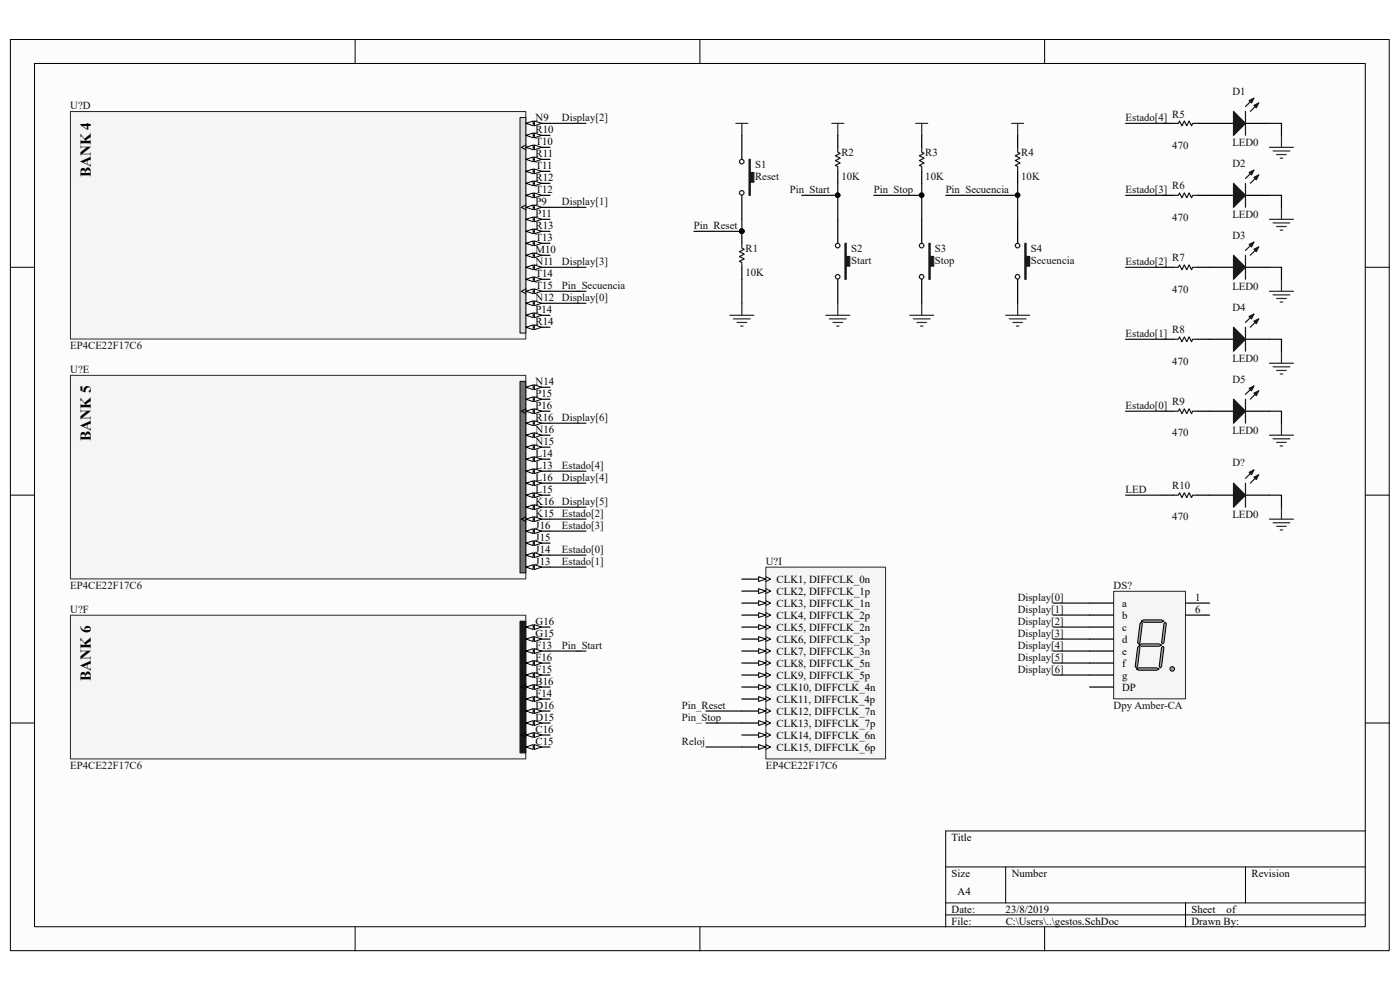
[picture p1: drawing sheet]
<svg xmlns="http://www.w3.org/2000/svg" width="297mm" height="210mm" viewBox="0 0 297 210" stroke-linecap="round" stroke-linejoin="round" font-family="sans-serif">
<path d="M2.2 8.4h292.5v193.3h-292.5z" fill="#fcfcfc"/>
<path d="M2.2 8.4h292.5v193.3h-292.5z" fill="none" stroke="#000" stroke-width=".21"/>
<path d="M7.4 13.5h282.2v183.1h-282.2z" fill="#fcfcfc"/>
<g fill="none" stroke="#000" stroke-width=".21">
<path d="M7.3 13.5h282.3v183.1h-282.3zM75.3 8.4v5.1M148.5 8.4v5.1M221.6 8.4v5.1M2.2 56.7h5.1M289.7 56.7h5.1M2.2 105h5.1M289.7 105h5.1M2.2 153.4h5.1M289.7 153.4h5.1M289.7 176.3h-89.1v20.3M75.3 196.6v5.1"/>
<path d="M148.5 196.6v5.1M200.6 183.9h89.1M200.6 191.5h89.1M200.6 194.1h89.1M213.4 183.9v7.6M221.6 196.6v5.1M251.5 191.5v5.1M264.2 183.9v7.6"/>
</g>
<path d="M156.1 26.2h2.6M157.4 26.2v2.5M176.5 26.2h2.5M177.7 26.2v2.5M194.3 26.2h2.5M195.5 26.2v2.5M214.6 26.2h2.6M215.9 26.2v2.5" fill="none" stroke="#262626" stroke-width=".25"/>
<path d="M157.4 28.7v5.1M177.7 28.7v2.6M177.7 36.4v2.5M195.5 28.7v2.6M195.5 36.4v2.5M215.9 28.7v2.6M215.9 36.4v2.5M246.4 26.2h2.6M254.1 26.2h2.5M157.4 41.4v5.1M246.4 41.4h2.6M254.1 41.4h2.5" fill="none" stroke="#000" stroke-width=".25"/>
<path d="M177.7 31.3v1l.5 .2-1 .5 1 .6-1 .5 1 .5-1 .5 .5 .2v1.1M195.5 31.3v1l.6 .2-1.1 .5 1.1 .6-1.1 .5 1.1 .5-1.1 .5 .5 .2v1.1M215.9 31.3v1l.5 .2-1 .5 1 .6-1 .5 1 .5-1 .5 .5 .2v1.1M249 26.2h1l.2-.5 .5 1 .6-1 .5 1 .5-1 .5 1 .2-.5h1.1M249 41.4h1l.2-.5 .5 1 .6-1 .5 1 .5-1 .5 1 .2-.5h1.1" fill="none" stroke="#1c1c1c" stroke-width=".25"/>
<path d="M158.9 33.8h.3v2.8h.7v2h-.7v2.8h-.3z" fill-rule="evenodd" fill="#1c1c1c"/>
<g fill="none" stroke="#1c1c1c" stroke-width=".25">
<path d="M158.9 33.8h.3v2.8h.7v2h-.7v2.8h-.3zM157.4 51.6v1l.5 .3-1 .5 1 .5-1 .5 1 .5-1 .5 .5 .3v1"/>
<circle cx="157.4" cy="34.3" r=".48"/>
<circle cx="157.4" cy="40.9" r=".48"/>
</g>
<path d="M157.4 49.1v2.5M157.4 56.7v2.5M177.7 46.5v5.1M177.7 59.2v5.1" fill="none" stroke="#000" stroke-width=".25"/>
<circle cx="157.4" cy="49" r=".48" fill="#0e0e0e" stroke="#0e0e0e" stroke-width=".21"/>
<path d="M179.3 51.6h.2v2.8h.8v2.1h-.8v2.7h-.2z" fill-rule="evenodd" fill="#1c1c1c"/>
<g fill="none" stroke="#1c1c1c" stroke-width=".25">
<path d="M179.3 51.6h.2v2.8h.8v2.1h-.8v2.7h-.2z"/>
<circle cx="177.7" cy="58.7" r=".48"/>
<circle cx="177.7" cy="52.1" r=".48"/>
</g>
<g fill="none" stroke="#262626" stroke-width=".25">
<path d="M154.8 66.9h5.1M155.6 67.6h3.6M156.4 68.4h2M157.1 69.2h.5M157.4 64.3v2.6M175.2 66.9h5.1M176 67.6h3.5M176.7 68.4h2.1M177.5 69.2h.5M177.7 64.3v2.6M193 66.9h5.1M193.8 67.6h3.5"/>
<path d="M194.5 68.4h2.1M195.3 69.2h.5M195.5 64.3v2.6M213.4 66.9h5M214.1 67.6h3.6M214.9 68.4h2M215.6 69.2h.6M215.9 64.3v2.6"/>
</g>
<path d="M195.5 46.5v5.1M195.5 59.2v5.1" fill="none" stroke="#000" stroke-width=".25"/>
<path d="M197.1 51.6h.2v2.8h.8v2.1h-.8v2.7h-.2z" fill-rule="evenodd" fill="#1c1c1c"/>
<g fill="none" stroke="#1c1c1c" stroke-width=".25">
<path d="M197.1 51.6h.2v2.8h.8v2.1h-.8v2.7h-.2z"/>
<circle cx="195.5" cy="52.1" r=".48"/>
<circle cx="195.5" cy="58.7" r=".48"/>
</g>
<path d="M215.9 46.5v5.1M215.9 59.2v5.1" fill="none" stroke="#000" stroke-width=".25"/>
<path d="M217.4 51.6h.3v2.8h.7v2.1h-.7v2.7h-.3z" fill-rule="evenodd" fill="#1c1c1c"/>
<g fill="none" stroke="#1c1c1c" stroke-width=".25">
<path d="M217.4 51.6h.3v2.8h.7v2.1h-.7v2.7h-.3zM249 56.7h1l.2-.5 .5 1 .6-1 .5 1 .5-1 .5 1 .2-.5h1.1M249 72h1l.2-.5 .5 1 .6-1 .5 1 .5-1 .5 1 .2-.5h1.1M249 87.2h1l.2-.5 .5 1 .6-1 .5 1 .5-1 .5 1 .2-.5h1.1"/>
<circle cx="215.9" cy="58.7" r=".48"/>
<circle cx="215.9" cy="52.1" r=".48"/>
</g>
<path d="M256.6 26.2h5.1M264.2 26.2h5.1M246.4 56.7h2.6M254.1 56.7h2.5M246.4 72h2.6M254.1 72h2.5M246.4 87.2h2.6M254.1 87.2h2.5" fill="none" stroke="#000" stroke-width=".25"/>
<path d="M261.7 23.6l2.5 2.6-2.5 2.5z" fill="#1c1c1c"/>
<path d="M261.7 23.6l2.5 2.6-2.5 2.5zM266 20.8l-1.8 1.8M267 21.8l-1.7 1.8" fill="none" stroke="#1c1c1c" stroke-width=".25"/>
<path d="M266 22.4l1-.6-.5 1.1z" fill="#1c1c1c"/>
<path d="M266 22.4l1-.6-.5 1.1z" fill="none" stroke="#1c1c1c" stroke-width=".25"/>
<path d="M265 21.3l1-.5-.5 1z" fill="#1c1c1c"/>
<path d="M264.2 23.6v5.1M265 21.3l1-.5-.5 1z" fill="none" stroke="#1c1c1c" stroke-width=".25"/>
<path d="M256.6 41.4h5.1M264.2 41.4h5.1" fill="none" stroke="#000" stroke-width=".25"/>
<path d="M261.7 38.9l2.5 2.5-2.5 2.6z" fill="#1c1c1c"/>
<path d="M261.7 38.9l2.5 2.5-2.5 2.6zM266 36.1l-1.8 1.8M267 37.1l-1.7 1.8" fill="none" stroke="#1c1c1c" stroke-width=".25"/>
<path d="M266 37.6l1-.5-.5 1z" fill="#1c1c1c"/>
<path d="M266 37.6l1-.5-.5 1z" fill="none" stroke="#1c1c1c" stroke-width=".25"/>
<path d="M265 36.6l1-.5-.5 1z" fill="#1c1c1c"/>
<path d="M264.2 38.9v5.1M265 36.6l1-.5-.5 1z" fill="none" stroke="#1c1c1c" stroke-width=".25"/>
<path d="M256.6 56.7h5.1M264.2 56.7h5.1" fill="none" stroke="#000" stroke-width=".25"/>
<path d="M261.7 54.2l2.5 2.5-2.5 2.5z" fill="#1c1c1c"/>
<path d="M261.7 54.2l2.5 2.5-2.5 2.5zM266 51.4l-1.8 1.7M267 52.4l-1.7 1.8" fill="none" stroke="#1c1c1c" stroke-width=".25"/>
<path d="M266 52.9l1-.5-.5 1z" fill="#1c1c1c"/>
<path d="M266 52.9l1-.5-.5 1z" fill="none" stroke="#1c1c1c" stroke-width=".25"/>
<path d="M265 51.9l1-.5-.5 1z" fill="#1c1c1c"/>
<path d="M264.2 54.2v5M265 51.9l1-.5-.5 1z" fill="none" stroke="#1c1c1c" stroke-width=".25"/>
<path d="M256.6 72h5.1M264.2 72h5.1" fill="none" stroke="#000" stroke-width=".25"/>
<path d="M261.7 69.4l2.5 2.6-2.5 2.5z" fill="#1c1c1c"/>
<path d="M261.7 69.4l2.5 2.6-2.5 2.5zM266 66.6l-1.8 1.8M267 67.6l-1.7 1.8" fill="none" stroke="#1c1c1c" stroke-width=".25"/>
<path d="M266 68.2l1-.6-.5 1.1z" fill="#1c1c1c"/>
<path d="M266 68.2l1-.6-.5 1.1z" fill="none" stroke="#1c1c1c" stroke-width=".25"/>
<path d="M265 67.1l1-.5-.5 1z" fill="#1c1c1c"/>
<path d="M264.2 69.4v5.1M265 67.1l1-.5-.5 1z" fill="none" stroke="#1c1c1c" stroke-width=".25"/>
<path d="M256.6 87.2h5.1M264.2 87.2h5.1" fill="none" stroke="#000" stroke-width=".25"/>
<path d="M261.7 84.7l2.5 2.5-2.5 2.6z" fill="#1c1c1c"/>
<path d="M261.7 84.7l2.5 2.5-2.5 2.6zM266 81.9l-1.8 1.8M267 82.9l-1.7 1.8" fill="none" stroke="#1c1c1c" stroke-width=".25"/>
<path d="M266 83.4l1-.5-.5 1z" fill="#1c1c1c"/>
<path d="M266 83.4l1-.5-.5 1z" fill="none" stroke="#1c1c1c" stroke-width=".25"/>
<path d="M265 82.4l1-.5-.5 1z" fill="#1c1c1c"/>
<path d="M264.2 84.7v5.1M265 82.4l1-.5-.5 1z" fill="none" stroke="#1c1c1c" stroke-width=".25"/>
<g fill="none" stroke="#262626" stroke-width=".25">
<path d="M269.3 31.3h5.1M270.1 32h3.5M270.8 32.8h2.1M271.6 33.6h.5M271.9 28.7v2.6M269.3 46.5h5.1M270.1 47.3h3.5M270.8 48.1h2.1M271.6 48.8h.5M271.9 44v2.5M271.9 59.2v2.6M269.3 61.8h5.1"/>
<path d="M269.3 77.1h5.1M270.1 62.6h3.5M270.1 77.8h3.5M270.8 63.3h2.1M270.8 78.6h2.1M271.6 64.1h.5M271.6 79.3h.5M271.9 74.5v2.6M269.3 92.3h5.1M270.1 93.1h3.5M270.8 93.8h2.1M271.6 94.6h.5"/>
<path d="M271.9 89.8v2.5"/>
</g>
<path d="M236.3 125.5h15.2v22.8h-15.2z" fill="#f5f5f5"/>
<path d="M236.3 125.4h15.2v22.9h-15.2z" fill="none" stroke="#262626" stroke-width=".21"/>
<path d="M231.2 127.9h5M231.2 138.1h5M231.2 135.6h5M231.2 130.5h5M231.2 133h5M251.5 127.9h5.1M251.5 130.5h5.1M231.2 140.7h5M231.2 143.2h5M231.2 145.7h5" fill="none" stroke="#000" stroke-width=".25"/>
<circle cx="248.7" cy="141.9" r=".48" fill="#a5a5a5" stroke="#000" stroke-width=".21"/>
<path d="M241.1 141.9l.5-.2h3.8l.5 .2-.5 .3h-3.8z" fill-rule="evenodd" fill="#a5a5a5"/>
<path d="M241.1 141.9l.5-.2h3.8l.5 .2-.5 .3h-3.8z" fill="none" stroke="#000" stroke-width=".21"/>
<path d="M241.6 136.8l.5-.2h3.8l.5 .2-.5 .3h-3.8z" fill-rule="evenodd" fill="#a5a5a5"/>
<path d="M241.6 136.8l.5-.2h3.8l.5 .2-.5 .3h-3.8z" fill="none" stroke="#000" stroke-width=".21"/>
<path d="M242.1 131.8l.5-.3h3.8l.5 .3-.5 .2h-3.8z" fill-rule="evenodd" fill="#a5a5a5"/>
<path d="M242.1 131.8l.5-.3h3.8l.5 .3-.5 .2h-3.8z" fill="none" stroke="#000" stroke-width=".21"/>
<path d="M246.9 132.3l.3-.3 .2 .3-.5 4-.2 .3-.3-.3z" fill-rule="evenodd" fill="#a5a5a5"/>
<path d="M246.9 132.3l.3-.3 .2 .3-.5 4-.2 .3-.3-.3z" fill="none" stroke="#000" stroke-width=".21"/>
<path d="M241.8 132.3l.3-.3 .3 .3-.6 4-.2 .3-.3-.3z" fill-rule="evenodd" fill="#a5a5a5"/>
<path d="M241.8 132.3l.3-.3 .3 .3-.6 4-.2 .3-.3-.3z" fill="none" stroke="#000" stroke-width=".21"/>
<path d="M241.6 137.1l.2 .3-.5 4-.2 .3-.3-.3 .5-4z" fill-rule="evenodd" fill="#a5a5a5"/>
<path d="M241.6 137.1l.2 .3-.5 4-.2 .3-.3-.3 .5-4z" fill="none" stroke="#000" stroke-width=".21"/>
<path d="M246.4 137.4l.3-.3 .2 .3-.5 4-.2 .3-.3-.3z" fill-rule="evenodd" fill="#a5a5a5"/>
<path d="M246.4 137.4l.3-.3 .2 .3-.5 4-.2 .3-.3-.3z" fill="none" stroke="#000" stroke-width=".21"/>
<path d="M246.4 105h2.6M254.1 105h7.6M264.2 105h5.1" fill="none" stroke="#000" stroke-width=".25"/>
<path d="M249 105h1l.2-.5 .5 1.1 .6-1.1 .5 1.1 .5-1.1 .5 1.1 .2-.6h1.1" fill="none" stroke="#1c1c1c" stroke-width=".25"/>
<path d="M261.7 102.5l2.5 2.5-2.5 2.6z" fill="#1c1c1c"/>
<path d="M266 99.7l-1.8 1.8M261.7 102.5l2.5 2.5-2.5 2.6zM267 100.7l-1.7 1.8" fill="none" stroke="#1c1c1c" stroke-width=".25"/>
<path d="M266 101.2l1-.5-.5 1z" fill="#1c1c1c"/>
<path d="M266 101.2l1-.5-.5 1z" fill="none" stroke="#1c1c1c" stroke-width=".25"/>
<path d="M265 100.2l1-.5-.5 1z" fill="#1c1c1c"/>
<path d="M264.2 102.5v5.1M265 100.2l1-.5-.5 1z" fill="none" stroke="#1c1c1c" stroke-width=".25"/>
<path d="M269.3 110.1h5.1M270.1 110.9h3.5M270.8 111.7h2.1M271.6 112.4h.5M271.9 107.6v2.5" fill="none" stroke="#262626" stroke-width=".25"/>
<path d="M15 23.7h96.5v48.2h-96.5z" fill="#f5f5f5"/>
<path d="M14.9 23.7h96.6v48.2h-96.6z" fill="none" stroke="#262626" stroke-width=".21"/>
<path d="M110.4 25h1.1v45.7h-1.1z" fill="#d8d8d8"/>
<path d="M110.3 24.9h1.2v45.8h-1.2z" fill="none" stroke="#0e0e0e" stroke-width=".21"/>
<path d="M111.6 26.2h5.1" fill="none" stroke="#000" stroke-width=".25"/>
<path d="M111.6 26.2l1.5-.5v1z" fill="#fcfcfc"/>
<path d="M111.6 26.2l1.5-.5v1z" fill="none" stroke="#000" stroke-width=".21"/>
<path d="M113.4 25.7l1.5 .5-1.5 .5z" fill="#fcfcfc"/>
<path d="M113.4 25.7l1.5 .5-1.5 .5z" fill="none" stroke="#000" stroke-width=".21"/>
<path d="M111.6 28.7h5.1" fill="none" stroke="#000" stroke-width=".25"/>
<path d="M111.6 28.7l1.5-.5v1z" fill="#fcfcfc"/>
<path d="M111.6 28.7l1.5-.5v1z" fill="none" stroke="#000" stroke-width=".21"/>
<path d="M113.4 28.2l1.5 .5-1.5 .5z" fill="#fcfcfc"/>
<path d="M111.6 30.8l-1 .5 1 .5M113.4 28.2l1.5 .5-1.5 .5z" fill="none" stroke="#000" stroke-width=".21"/>
<path d="M111.6 31.3h5.1" fill="none" stroke="#000" stroke-width=".25"/>
<path d="M111.6 31.3l1.5-.5v1z" fill="#fcfcfc"/>
<path d="M111.6 31.3l1.5-.5v1z" fill="none" stroke="#000" stroke-width=".21"/>
<path d="M113.4 30.8l1.5 .5-1.5 .5z" fill="#fcfcfc"/>
<path d="M113.4 30.8l1.5 .5-1.5 .5z" fill="none" stroke="#000" stroke-width=".21"/>
<path d="M111.6 33.8h5.1" fill="none" stroke="#000" stroke-width=".25"/>
<path d="M111.6 33.8l1.5-.5v1z" fill="#fcfcfc"/>
<path d="M111.6 33.8l1.5-.5v1z" fill="none" stroke="#000" stroke-width=".21"/>
<path d="M113.4 33.3l1.5 .5-1.5 .5z" fill="#fcfcfc"/>
<path d="M113.4 33.3l1.5 .5-1.5 .5z" fill="none" stroke="#000" stroke-width=".21"/>
<path d="M111.6 36.4h5.1" fill="none" stroke="#000" stroke-width=".25"/>
<path d="M111.6 36.4l1.5-.6v1.1z" fill="#fcfcfc"/>
<path d="M111.6 36.4l1.5-.6v1.1z" fill="none" stroke="#000" stroke-width=".21"/>
<path d="M113.4 35.8l1.5 .6-1.5 .5z" fill="#fcfcfc"/>
<path d="M113.4 35.8l1.5 .6-1.5 .5z" fill="none" stroke="#000" stroke-width=".21"/>
<path d="M111.6 38.9h5.1" fill="none" stroke="#000" stroke-width=".25"/>
<path d="M111.6 38.9l1.5-.5v1z" fill="#fcfcfc"/>
<path d="M111.6 38.9l1.5-.5v1z" fill="none" stroke="#000" stroke-width=".21"/>
<path d="M113.4 38.4l1.5 .5-1.5 .5z" fill="#fcfcfc"/>
<path d="M113.4 38.4l1.5 .5-1.5 .5z" fill="none" stroke="#000" stroke-width=".21"/>
<path d="M111.6 41.4h5.1" fill="none" stroke="#000" stroke-width=".25"/>
<path d="M111.6 41.4l1.5-.5v1z" fill="#fcfcfc"/>
<path d="M111.6 41.4l1.5-.5v1z" fill="none" stroke="#000" stroke-width=".21"/>
<path d="M113.4 40.9l1.5 .5-1.5 .5z" fill="#fcfcfc"/>
<path d="M111.6 43.5l-1 .5 1 .5M113.4 40.9l1.5 .5-1.5 .5z" fill="none" stroke="#000" stroke-width=".21"/>
<path d="M111.6 44h5.1" fill="none" stroke="#000" stroke-width=".25"/>
<path d="M111.6 44l1.5-.5v1z" fill="#fcfcfc"/>
<path d="M111.6 44l1.5-.5v1z" fill="none" stroke="#000" stroke-width=".21"/>
<path d="M113.4 43.5l1.5 .5-1.5 .5z" fill="#fcfcfc"/>
<path d="M113.4 43.5l1.5 .5-1.5 .5z" fill="none" stroke="#000" stroke-width=".21"/>
<path d="M111.6 46.5h5.1" fill="none" stroke="#000" stroke-width=".25"/>
<path d="M111.6 46.5l1.5-.5v1z" fill="#fcfcfc"/>
<path d="M111.6 46.5l1.5-.5v1z" fill="none" stroke="#000" stroke-width=".21"/>
<path d="M113.4 46l1.5 .5-1.5 .5z" fill="#fcfcfc"/>
<path d="M113.4 46l1.5 .5-1.5 .5z" fill="none" stroke="#000" stroke-width=".21"/>
<path d="M111.6 49.1h5.1" fill="none" stroke="#000" stroke-width=".25"/>
<path d="M111.6 49.1l1.5-.5v1z" fill="#fcfcfc"/>
<path d="M111.6 49.1l1.5-.5v1z" fill="none" stroke="#000" stroke-width=".21"/>
<path d="M113.4 48.6l1.5 .5-1.5 .5z" fill="#fcfcfc"/>
<path d="M113.4 48.6l1.5 .5-1.5 .5z" fill="none" stroke="#000" stroke-width=".21"/>
<path d="M111.6 51.6h5.1" fill="none" stroke="#000" stroke-width=".25"/>
<path d="M111.6 51.6l1.5-.5v1z" fill="#fcfcfc"/>
<path d="M111.6 51.6l1.5-.5v1z" fill="none" stroke="#000" stroke-width=".21"/>
<path d="M113.4 51.1l1.5 .5-1.5 .5z" fill="#fcfcfc"/>
<path d="M113.4 51.1l1.5 .5-1.5 .5z" fill="none" stroke="#000" stroke-width=".21"/>
<path d="M111.6 54.2h5.1" fill="none" stroke="#000" stroke-width=".25"/>
<path d="M111.6 54.2l1.5-.5v1z" fill="#fcfcfc"/>
<path d="M111.6 54.2l1.5-.5v1z" fill="none" stroke="#000" stroke-width=".21"/>
<path d="M113.4 53.7l1.5 .5-1.5 .5z" fill="#fcfcfc"/>
<path d="M113.4 53.7l1.5 .5-1.5 .5z" fill="none" stroke="#000" stroke-width=".21"/>
<path d="M111.6 56.7h5.1" fill="none" stroke="#000" stroke-width=".25"/>
<path d="M111.6 56.7l1.5-.5v1z" fill="#fcfcfc"/>
<path d="M111.6 56.7l1.5-.5v1z" fill="none" stroke="#000" stroke-width=".21"/>
<path d="M113.4 56.2l1.5 .5-1.5 .5z" fill="#fcfcfc"/>
<path d="M113.4 56.2l1.5 .5-1.5 .5z" fill="none" stroke="#000" stroke-width=".21"/>
<path d="M111.6 59.2h5.1" fill="none" stroke="#000" stroke-width=".25"/>
<path d="M111.6 59.2l1.5-.5v1.1z" fill="#fcfcfc"/>
<path d="M111.6 59.2l1.5-.5v1.1z" fill="none" stroke="#000" stroke-width=".21"/>
<path d="M113.4 58.7l1.5 .5-1.5 .6z" fill="#fcfcfc"/>
<path d="M113.4 58.7l1.5 .5-1.5 .6zM111.6 61.3l-1 .5 1 .5" fill="none" stroke="#000" stroke-width=".21"/>
<path d="M111.6 61.8h5.1" fill="none" stroke="#000" stroke-width=".25"/>
<path d="M111.6 61.8l1.5-.5v1z" fill="#fcfcfc"/>
<path d="M111.6 61.8l1.5-.5v1z" fill="none" stroke="#000" stroke-width=".21"/>
<path d="M113.4 61.3l1.5 .5-1.5 .5z" fill="#fcfcfc"/>
<path d="M113.4 61.3l1.5 .5-1.5 .5z" fill="none" stroke="#000" stroke-width=".21"/>
<path d="M111.6 64.3h5.1" fill="none" stroke="#000" stroke-width=".25"/>
<path d="M111.6 64.3l1.5-.5v1z" fill="#fcfcfc"/>
<path d="M111.6 64.3l1.5-.5v1z" fill="none" stroke="#000" stroke-width=".21"/>
<path d="M113.4 63.8l1.5 .5-1.5 .5z" fill="#fcfcfc"/>
<path d="M113.4 63.8l1.5 .5-1.5 .5z" fill="none" stroke="#000" stroke-width=".21"/>
<path d="M111.6 66.9h5.1" fill="none" stroke="#000" stroke-width=".25"/>
<path d="M111.6 66.9l1.5-.5v1z" fill="#fcfcfc"/>
<path d="M111.6 66.9l1.5-.5v1z" fill="none" stroke="#000" stroke-width=".21"/>
<path d="M113.4 66.4l1.5 .5-1.5 .5z" fill="#fcfcfc"/>
<path d="M113.4 66.4l1.5 .5-1.5 .5z" fill="none" stroke="#000" stroke-width=".21"/>
<path d="M111.6 69.4h5.1" fill="none" stroke="#000" stroke-width=".25"/>
<path d="M111.6 69.4l1.5-.5v1z" fill="#fcfcfc"/>
<path d="M111.6 69.4l1.5-.5v1z" fill="none" stroke="#000" stroke-width=".21"/>
<path d="M113.4 68.9l1.5 .5-1.5 .5z" fill="#fcfcfc"/>
<path d="M113.4 68.9l1.5 .5-1.5 .5z" fill="none" stroke="#000" stroke-width=".21"/>
<path d="M15 79.7h96.5v43.1h-96.5z" fill="#f5f5f5"/>
<path d="M14.9 79.6h96.6v43.2h-96.6z" fill="none" stroke="#262626" stroke-width=".21"/>
<path d="M110.4 80.9h1.1v40.6h-1.1z" fill="#717171"/>
<path d="M110.3 80.9h1.2v40.6h-1.2z" fill="none" stroke="#0e0e0e" stroke-width=".21"/>
<path d="M111.6 82.1h5.1" fill="none" stroke="#000" stroke-width=".25"/>
<path d="M111.6 82.1l1.5-.5v1.1z" fill="#fcfcfc"/>
<path d="M111.6 82.1l1.5-.5v1.1z" fill="none" stroke="#000" stroke-width=".21"/>
<path d="M113.4 81.6l1.5 .5-1.5 .6z" fill="#fcfcfc"/>
<path d="M113.4 81.6l1.5 .5-1.5 .6z" fill="none" stroke="#000" stroke-width=".21"/>
<path d="M111.6 84.7h5.1" fill="none" stroke="#000" stroke-width=".25"/>
<path d="M111.6 84.7l1.5-.5v1z" fill="#fcfcfc"/>
<path d="M111.6 84.7l1.5-.5v1z" fill="none" stroke="#000" stroke-width=".21"/>
<path d="M113.4 84.2l1.5 .5-1.5 .5z" fill="#fcfcfc"/>
<path d="M111.6 86.7l-1 .5 1 .5M113.4 84.2l1.5 .5-1.5 .5z" fill="none" stroke="#000" stroke-width=".21"/>
<path d="M111.6 87.2h5.1" fill="none" stroke="#000" stroke-width=".25"/>
<path d="M111.6 87.2l1.5-.5v1z" fill="#fcfcfc"/>
<path d="M111.6 87.2l1.5-.5v1z" fill="none" stroke="#000" stroke-width=".21"/>
<path d="M113.4 86.7l1.5 .5-1.5 .5z" fill="#fcfcfc"/>
<path d="M113.4 86.7l1.5 .5-1.5 .5z" fill="none" stroke="#000" stroke-width=".21"/>
<path d="M111.6 89.8h5.1" fill="none" stroke="#000" stroke-width=".25"/>
<path d="M111.6 89.8l1.5-.5v1z" fill="#fcfcfc"/>
<path d="M111.6 89.8l1.5-.5v1z" fill="none" stroke="#000" stroke-width=".21"/>
<path d="M113.4 89.3l1.5 .5-1.5 .5z" fill="#fcfcfc"/>
<path d="M113.4 89.3l1.5 .5-1.5 .5z" fill="none" stroke="#000" stroke-width=".21"/>
<path d="M111.6 92.3h5.1" fill="none" stroke="#000" stroke-width=".25"/>
<path d="M111.6 92.3l1.5-.5v1z" fill="#fcfcfc"/>
<path d="M111.6 92.3l1.5-.5v1z" fill="none" stroke="#000" stroke-width=".21"/>
<path d="M113.4 91.8l1.5 .5-1.5 .5z" fill="#fcfcfc"/>
<path d="M113.4 91.8l1.5 .5-1.5 .5z" fill="none" stroke="#000" stroke-width=".21"/>
<path d="M111.6 94.9h5.1" fill="none" stroke="#000" stroke-width=".25"/>
<path d="M111.6 94.9l1.5-.5v1z" fill="#fcfcfc"/>
<path d="M111.6 94.9l1.5-.5v1z" fill="none" stroke="#000" stroke-width=".21"/>
<path d="M113.4 94.4l1.5 .5-1.5 .5z" fill="#fcfcfc"/>
<path d="M113.4 94.4l1.5 .5-1.5 .5z" fill="none" stroke="#000" stroke-width=".21"/>
<path d="M111.6 97.4h5.1" fill="none" stroke="#000" stroke-width=".25"/>
<path d="M111.6 97.4l1.5-.5v1z" fill="#fcfcfc"/>
<path d="M111.6 97.4l1.5-.5v1z" fill="none" stroke="#000" stroke-width=".21"/>
<path d="M113.4 96.9l1.5 .5-1.5 .5z" fill="#fcfcfc"/>
<path d="M113.4 96.9l1.5 .5-1.5 .5z" fill="none" stroke="#000" stroke-width=".21"/>
<path d="M111.6 100h5.1" fill="none" stroke="#000" stroke-width=".25"/>
<path d="M111.6 100l1.5-.6v1.1z" fill="#fcfcfc"/>
<path d="M111.6 100l1.5-.6v1.1z" fill="none" stroke="#000" stroke-width=".21"/>
<path d="M113.4 99.4l1.5 .6-1.5 .5z" fill="#fcfcfc"/>
<path d="M113.4 99.4l1.5 .6-1.5 .5z" fill="none" stroke="#000" stroke-width=".21"/>
<path d="M111.6 102.5h5.1" fill="none" stroke="#000" stroke-width=".25"/>
<path d="M111.6 102.5l1.5-.5v1z" fill="#fcfcfc"/>
<path d="M111.6 102.5l1.5-.5v1z" fill="none" stroke="#000" stroke-width=".21"/>
<path d="M113.4 102l1.5 .5-1.5 .5z" fill="#fcfcfc"/>
<path d="M113.4 102l1.5 .5-1.5 .5z" fill="none" stroke="#000" stroke-width=".21"/>
<path d="M111.6 105h5.1" fill="none" stroke="#000" stroke-width=".25"/>
<path d="M111.6 105l1.5-.5v1.1z" fill="#fcfcfc"/>
<path d="M111.6 105l1.5-.5v1.1z" fill="none" stroke="#000" stroke-width=".21"/>
<path d="M113.4 104.5l1.5 .5-1.5 .6z" fill="#fcfcfc"/>
<path d="M113.4 104.5l1.5 .5-1.5 .6z" fill="none" stroke="#000" stroke-width=".21"/>
<path d="M111.6 107.6h5.1" fill="none" stroke="#000" stroke-width=".25"/>
<path d="M111.6 107.6l1.5-.5v1z" fill="#fcfcfc"/>
<path d="M111.6 107.6l1.5-.5v1z" fill="none" stroke="#000" stroke-width=".21"/>
<path d="M113.4 107.1l1.5 .5-1.5 .5z" fill="#fcfcfc"/>
<path d="M111.6 109.6l-1 .5 1 .5M113.4 107.1l1.5 .5-1.5 .5z" fill="none" stroke="#000" stroke-width=".21"/>
<path d="M111.6 110.1h5.1" fill="none" stroke="#000" stroke-width=".25"/>
<path d="M111.6 110.1l1.5-.5v1z" fill="#fcfcfc"/>
<path d="M111.6 110.1l1.5-.5v1z" fill="none" stroke="#000" stroke-width=".21"/>
<path d="M113.4 109.6l1.5 .5-1.5 .5z" fill="#fcfcfc"/>
<path d="M113.4 109.6l1.5 .5-1.5 .5z" fill="none" stroke="#000" stroke-width=".21"/>
<path d="M111.6 112.7h5.1" fill="none" stroke="#000" stroke-width=".25"/>
<path d="M111.6 112.7l1.5-.5v1z" fill="#fcfcfc"/>
<path d="M111.6 112.7l1.5-.5v1z" fill="none" stroke="#000" stroke-width=".21"/>
<path d="M113.4 112.2l1.5 .5-1.5 .5z" fill="#fcfcfc"/>
<path d="M113.4 112.2l1.5 .5-1.5 .5z" fill="none" stroke="#000" stroke-width=".21"/>
<path d="M111.6 115.2h5.1" fill="none" stroke="#000" stroke-width=".25"/>
<path d="M111.6 115.2l1.5-.5v1z" fill="#fcfcfc"/>
<path d="M111.6 115.2l1.5-.5v1z" fill="none" stroke="#000" stroke-width=".21"/>
<path d="M113.4 114.7l1.5 .5-1.5 .5z" fill="#fcfcfc"/>
<path d="M113.4 114.7l1.5 .5-1.5 .5z" fill="none" stroke="#000" stroke-width=".21"/>
<path d="M111.6 117.8h5.1" fill="none" stroke="#000" stroke-width=".25"/>
<path d="M111.6 117.8l1.5-.5v1z" fill="#fcfcfc"/>
<path d="M111.6 117.8l1.5-.5v1z" fill="none" stroke="#000" stroke-width=".21"/>
<path d="M113.4 117.3l1.5 .5-1.5 .5z" fill="#fcfcfc"/>
<path d="M113.4 117.3l1.5 .5-1.5 .5z" fill="none" stroke="#000" stroke-width=".21"/>
<path d="M111.6 120.3h5.1" fill="none" stroke="#000" stroke-width=".25"/>
<path d="M111.6 120.3l1.5-.5v1z" fill="#fcfcfc"/>
<path d="M111.6 120.3l1.5-.5v1z" fill="none" stroke="#000" stroke-width=".21"/>
<path d="M113.4 119.8l1.5 .5-1.5 .5z" fill="#fcfcfc"/>
<path d="M113.4 119.8l1.5 .5-1.5 .5z" fill="none" stroke="#000" stroke-width=".21"/>
<path d="M162.5 120.4h25.4v40.6h-25.4z" fill="#f5f5f5"/>
<path d="M162.5 120.3h25.4v40.7h-25.4z" fill="none" stroke="#262626" stroke-width=".21"/>
<path d="M157.4 122.9h5.1" fill="none" stroke="#000" stroke-width=".25"/>
<path d="M162.5 122.3l1 .6-1 .5" fill="none" stroke="#000" stroke-width=".21"/>
<path d="M160.9 122.3l1.6 .6-1.6 .5z" fill="#fcfcfc"/>
<path d="M160.9 122.3l1.6 .6-1.6 .5zM162.5 124.9l1 .5-1 .5" fill="none" stroke="#000" stroke-width=".21"/>
<path d="M157.4 125.4h5.1" fill="none" stroke="#000" stroke-width=".25"/>
<path d="M160.9 124.9l1.6 .5-1.6 .5z" fill="#fcfcfc"/>
<path d="M160.9 124.9l1.6 .5-1.6 .5zM162.5 127.4l1 .5-1 .5" fill="none" stroke="#000" stroke-width=".21"/>
<path d="M157.4 127.9h5.1" fill="none" stroke="#000" stroke-width=".25"/>
<path d="M160.9 127.4l1.6 .5-1.6 .5z" fill="#fcfcfc"/>
<path d="M160.9 127.4l1.6 .5-1.6 .5zM162.5 130l1 .5-1 .5" fill="none" stroke="#000" stroke-width=".21"/>
<path d="M157.4 130.5h5.1" fill="none" stroke="#000" stroke-width=".25"/>
<path d="M160.9 130l1.6 .5-1.6 .5z" fill="#fcfcfc"/>
<path d="M160.9 130l1.6 .5-1.6 .5zM162.5 132.5l1 .5-1 .5" fill="none" stroke="#000" stroke-width=".21"/>
<path d="M157.4 133h5.1" fill="none" stroke="#000" stroke-width=".25"/>
<path d="M160.9 132.5l1.6 .5-1.6 .5z" fill="#fcfcfc"/>
<path d="M160.9 132.5l1.6 .5-1.6 .5zM162.5 135.1l1 .5-1 .5" fill="none" stroke="#000" stroke-width=".21"/>
<path d="M157.4 135.6h5.1" fill="none" stroke="#000" stroke-width=".25"/>
<path d="M160.9 135.1l1.6 .5-1.6 .5z" fill="#fcfcfc"/>
<path d="M160.9 135.1l1.6 .5-1.6 .5zM162.5 137.6l1 .5-1 .5" fill="none" stroke="#000" stroke-width=".21"/>
<path d="M157.4 138.1h5.1" fill="none" stroke="#000" stroke-width=".25"/>
<path d="M160.9 137.6l1.6 .5-1.6 .5z" fill="#fcfcfc"/>
<path d="M160.9 137.6l1.6 .5-1.6 .5zM162.5 140.1l1 .6-1 .5" fill="none" stroke="#000" stroke-width=".21"/>
<path d="M157.4 140.7h5.1" fill="none" stroke="#000" stroke-width=".25"/>
<path d="M160.9 140.1l1.6 .6-1.6 .5z" fill="#fcfcfc"/>
<path d="M160.9 140.1l1.6 .6-1.6 .5zM162.5 142.7l1 .5-1 .5" fill="none" stroke="#000" stroke-width=".21"/>
<path d="M157.4 143.2h5.1" fill="none" stroke="#000" stroke-width=".25"/>
<path d="M160.9 142.7l1.6 .5-1.6 .5z" fill="#fcfcfc"/>
<path d="M160.9 142.7l1.6 .5-1.6 .5zM162.5 145.2l1 .5-1 .6" fill="none" stroke="#000" stroke-width=".21"/>
<path d="M157.4 145.7h5.1" fill="none" stroke="#000" stroke-width=".25"/>
<path d="M160.9 145.2l1.6 .5-1.6 .6z" fill="#fcfcfc"/>
<path d="M160.9 145.2l1.6 .5-1.6 .6zM162.5 147.8l1 .5-1 .5" fill="none" stroke="#000" stroke-width=".21"/>
<path d="M157.4 148.3h5.1" fill="none" stroke="#000" stroke-width=".25"/>
<path d="M160.9 147.8l1.6 .5-1.6 .5z" fill="#fcfcfc"/>
<path d="M160.9 147.8l1.6 .5-1.6 .5zM162.5 150.3l1 .5-1 .5" fill="none" stroke="#000" stroke-width=".21"/>
<path d="M157.4 150.8h5.1" fill="none" stroke="#000" stroke-width=".25"/>
<path d="M160.9 150.3l1.6 .5-1.6 .5z" fill="#fcfcfc"/>
<path d="M160.9 150.3l1.6 .5-1.6 .5zM162.5 152.9l1 .5-1 .5" fill="none" stroke="#000" stroke-width=".21"/>
<path d="M157.4 153.4h5.1" fill="none" stroke="#000" stroke-width=".25"/>
<path d="M160.9 152.9l1.6 .5-1.6 .5z" fill="#fcfcfc"/>
<path d="M160.9 152.9l1.6 .5-1.6 .5zM162.5 155.4l1 .5-1 .5" fill="none" stroke="#000" stroke-width=".21"/>
<path d="M157.4 155.9h5.1" fill="none" stroke="#000" stroke-width=".25"/>
<path d="M160.9 155.4l1.6 .5-1.6 .5z" fill="#fcfcfc"/>
<path d="M160.9 155.4l1.6 .5-1.6 .5zM162.5 158l1 .5-1 .5" fill="none" stroke="#000" stroke-width=".21"/>
<path d="M157.4 158.5h5.1" fill="none" stroke="#000" stroke-width=".25"/>
<path d="M160.9 158l1.6 .5-1.6 .5z" fill="#fcfcfc"/>
<path d="M160.9 158l1.6 .5-1.6 .5z" fill="none" stroke="#000" stroke-width=".21"/>
<path d="M15 130.6h96.5v30.4h-96.5z" fill="#f5f5f5"/>
<path d="M14.9 130.5h96.6v30.5h-96.6z" fill="none" stroke="#262626" stroke-width=".21"/>
<path d="M110.4 131.8h1.1v27.9h-1.1z" fill="#1c1c1c"/>
<path d="M110.3 131.8h1.2v27.9h-1.2z" fill="none" stroke="#0e0e0e" stroke-width=".21"/>
<path d="M111.6 133h5.1" fill="none" stroke="#000" stroke-width=".25"/>
<path d="M111.6 133l1.5-.5v1z" fill="#fcfcfc"/>
<path d="M111.6 133l1.5-.5v1z" fill="none" stroke="#000" stroke-width=".21"/>
<path d="M113.4 132.5l1.5 .5-1.5 .5z" fill="#fcfcfc"/>
<path d="M113.4 132.5l1.5 .5-1.5 .5z" fill="none" stroke="#000" stroke-width=".21"/>
<path d="M111.6 135.6h5.1" fill="none" stroke="#000" stroke-width=".25"/>
<path d="M111.6 135.6l1.5-.5v1z" fill="#fcfcfc"/>
<path d="M111.6 135.6l1.5-.5v1z" fill="none" stroke="#000" stroke-width=".21"/>
<path d="M113.4 135.1l1.5 .5-1.5 .5z" fill="#fcfcfc"/>
<path d="M113.4 135.1l1.5 .5-1.5 .5z" fill="none" stroke="#000" stroke-width=".21"/>
<path d="M111.6 138.1h5.1" fill="none" stroke="#000" stroke-width=".25"/>
<path d="M111.6 138.1l1.5-.5v1z" fill="#fcfcfc"/>
<path d="M111.6 138.1l1.5-.5v1z" fill="none" stroke="#000" stroke-width=".21"/>
<path d="M113.4 137.6l1.5 .5-1.5 .5z" fill="#fcfcfc"/>
<path d="M113.4 137.6l1.5 .5-1.5 .5z" fill="none" stroke="#000" stroke-width=".21"/>
<path d="M111.6 140.7h5.1" fill="none" stroke="#000" stroke-width=".25"/>
<path d="M111.6 140.7l1.5-.6v1.1z" fill="#fcfcfc"/>
<path d="M111.6 140.7l1.5-.6v1.1z" fill="none" stroke="#000" stroke-width=".21"/>
<path d="M113.4 140.1l1.5 .6-1.5 .5z" fill="#fcfcfc"/>
<path d="M113.4 140.1l1.5 .6-1.5 .5z" fill="none" stroke="#000" stroke-width=".21"/>
<path d="M111.6 143.2h5.1" fill="none" stroke="#000" stroke-width=".25"/>
<path d="M111.6 143.2l1.5-.5v1z" fill="#fcfcfc"/>
<path d="M111.6 143.2l1.5-.5v1z" fill="none" stroke="#000" stroke-width=".21"/>
<path d="M113.4 142.7l1.5 .5-1.5 .5z" fill="#fcfcfc"/>
<path d="M111.6 145.2l-1 .5 1 .6M113.4 142.7l1.5 .5-1.5 .5z" fill="none" stroke="#000" stroke-width=".21"/>
<path d="M111.6 145.7h5.1" fill="none" stroke="#000" stroke-width=".25"/>
<path d="M111.6 145.7l1.5-.5v1.1z" fill="#fcfcfc"/>
<path d="M111.6 145.7l1.5-.5v1.1z" fill="none" stroke="#000" stroke-width=".21"/>
<path d="M113.4 145.2l1.5 .5-1.5 .6z" fill="#fcfcfc"/>
<path d="M113.4 145.2l1.5 .5-1.5 .6z" fill="none" stroke="#000" stroke-width=".21"/>
<path d="M111.6 148.3h5.1" fill="none" stroke="#000" stroke-width=".25"/>
<path d="M111.6 148.3l1.5-.5v1z" fill="#fcfcfc"/>
<path d="M111.6 148.3l1.5-.5v1z" fill="none" stroke="#000" stroke-width=".21"/>
<path d="M113.4 147.8l1.5 .5-1.5 .5z" fill="#fcfcfc"/>
<path d="M113.4 147.8l1.5 .5-1.5 .5z" fill="none" stroke="#000" stroke-width=".21"/>
<path d="M111.6 150.8h5.1" fill="none" stroke="#000" stroke-width=".25"/>
<path d="M111.6 150.8l1.5-.5v1z" fill="#fcfcfc"/>
<path d="M111.6 150.8l1.5-.5v1z" fill="none" stroke="#000" stroke-width=".21"/>
<path d="M113.4 150.3l1.5 .5-1.5 .5z" fill="#fcfcfc"/>
<path d="M113.4 150.3l1.5 .5-1.5 .5z" fill="none" stroke="#000" stroke-width=".21"/>
<path d="M111.6 153.4h5.1" fill="none" stroke="#000" stroke-width=".25"/>
<path d="M111.6 153.4l1.5-.5v1z" fill="#fcfcfc"/>
<path d="M111.6 153.4l1.5-.5v1z" fill="none" stroke="#000" stroke-width=".21"/>
<path d="M113.4 152.9l1.5 .5-1.5 .5z" fill="#fcfcfc"/>
<path d="M111.6 155.4l-1 .5 1 .5M113.4 152.9l1.5 .5-1.5 .5z" fill="none" stroke="#000" stroke-width=".21"/>
<path d="M111.6 155.9h5.1" fill="none" stroke="#000" stroke-width=".25"/>
<path d="M111.6 155.9l1.5-.5v1z" fill="#fcfcfc"/>
<path d="M111.6 155.9l1.5-.5v1z" fill="none" stroke="#000" stroke-width=".21"/>
<path d="M113.4 155.4l1.5 .5-1.5 .5z" fill="#fcfcfc"/>
<path d="M113.4 155.4l1.5 .5-1.5 .5z" fill="none" stroke="#000" stroke-width=".21"/>
<path d="M111.6 158.5h5.1" fill="none" stroke="#000" stroke-width=".25"/>
<path d="M111.6 158.5l1.5-.5v1z" fill="#fcfcfc"/>
<path d="M111.6 158.5l1.5-.5v1z" fill="none" stroke="#000" stroke-width=".21"/>
<path d="M113.4 158l1.5 .5-1.5 .5z" fill="#fcfcfc"/>
<path d="M113.4 158l1.5 .5-1.5 .5z" fill="none" stroke="#000" stroke-width=".21"/>
<g fill="none" stroke="#0e0e0e" stroke-width=".25">
<path d="M116.7 26.2h7.6M177.7 38.9v2.5h-7.6M195.5 38.9v2.5h-10.1M215.9 38.9v2.5h-15.3M238.8 26.2h7.6M269.3 26.2h2.6v2.5M116.7 56.7h7.6M116.7 44h7.6M157.4 46.5v2.6h-10.2M157.4 59.2v5.1M177.7 41.4v5.1M195.5 41.4v5.1"/>
<path d="M215.9 41.4v5.1M238.8 41.4h7.6M238.8 56.7h7.6M269.3 41.4h2.6v2.6M269.3 56.7h2.6v2.5M116.7 64.3h7.6M116.7 61.8h7.6M238.8 72h7.6M269.3 72h2.6v2.5M116.7 89.8h7.6M116.7 100h7.6M238.8 87.2h7.6"/>
<path d="M269.3 87.2h2.6v2.6M116.7 110.1h7.6M116.7 102.5h7.6M116.7 112.7h7.6M116.7 117.8h7.6M116.7 107.6h7.6M238.8 105h7.6M269.3 105h2.6v2.6M116.7 138.1h7.6M116.7 120.3h7.6M223.5 127.9h7.7M223.5 130.5h7.7"/>
<path d="M223.5 133h7.7M223.5 135.6h7.7M223.5 138.1h7.7M149.8 150.8h7.6M149.8 153.4h7.6M149.8 158.5h7.6M223.5 140.7h7.7M223.5 143.2h7.7"/>
</g>
<g fill="#0e0e0e" stroke="#0e0e0e" stroke-width=".21">
<circle cx="157.4" cy="49" r=".48"/>
<circle cx="177.7" cy="41.4" r=".48"/>
<circle cx="195.5" cy="41.4" r=".48"/>
<circle cx="215.9" cy="41.4" r=".48"/>
</g>
<g font-size="3.2">
<text x="19.3" y="37.6" transform="rotate(-90 19.3 37.6)">BANK 4</text>
<text x="19.3" y="93.6" transform="rotate(-90 19.3 93.6)">BANK 5</text>
<text x="19.3" y="144.5" transform="rotate(-90 19.3 144.5)">BANK 6</text>
</g>
<g font-size="2.3" fill="#0e0e0e">
<text x="14.9" y="23.1">U?D</text>
<text x="261.5" y="20.1">D1</text>
<text x="119.2" y="25.7">Display[2]</text>
<text x="238.8" y="25.7">Estado[4]</text>
<text x="248.7" y="24.9">R5</text>
<text x="160.2" y="35.6">S1</text>
<text x="178.5" y="33.1">R2</text>
<text x="196.3" y="33.1">R3</text>
<text x="216.7" y="33.1">R4</text>
<text x="248.7" y="31.5">470</text>
<text x="261.5" y="31">LED0</text>
<text x="261.5" y="35.3">D2</text>
<text x="160.2" y="38.1">Reset</text>
<text x="167.6" y="40.9">Pin_Start</text>
<text x="178.5" y="38.1">10K</text>
<text x="185.4" y="40.9">Pin_Stop</text>
<text x="196.3" y="38.1">10K</text>
<text x="200.6" y="40.9">Pin_Secuencia</text>
<text x="216.7" y="38.1">10K</text>
<text x="238.8" y="40.9">Estado[3]</text>
<text x="248.7" y="40.2">R6</text>
<text x="119.2" y="43.5">Display[1]</text>
<text x="248.7" y="46.8">470</text>
<text x="261.5" y="46.3">LED0</text>
<text x="147.2" y="48.6">Pin_Reset</text>
<text x="158.2" y="53.4">R1</text>
<text x="180.6" y="53.4">S2</text>
<text x="198.3" y="53.4">S3</text>
<text x="218.7" y="53.4">S4</text>
<text x="261.5" y="50.6">D3</text>
<text x="119.2" y="56.2">Display[3]</text>
<text x="158.2" y="58.5">10K</text>
<text x="180.6" y="56">Start</text>
<text x="198.3" y="56">Stop</text>
<text x="218.7" y="56">Secuencia</text>
<text x="238.8" y="56.2">Estado[2]</text>
<text x="248.7" y="55.5">R7</text>
<text x="119.2" y="63.8">Display[0]</text>
<text x="119.2" y="61.3">Pin_Secuencia</text>
<text x="248.7" y="62.1">470</text>
<text x="261.5" y="61.6">LED0</text>
<text x="261.5" y="65.9">D4</text>
<text x="238.8" y="71.5">Estado[1]</text>
<text x="248.7" y="70.7">R8</text>
<text x="14.9" y="74">EP4CE22F17C6</text>
<text x="248.7" y="77.3">470</text>
<text x="261.5" y="76.8">LED0</text>
<text x="14.9" y="79.1">U?E</text>
<text x="261.5" y="81.2">D5</text>
<text x="119.2" y="89.3">Display[6]</text>
<text x="238.8" y="86.7">Estado[0]</text>
<text x="248.7" y="86">R9</text>
<text x="248.7" y="92.6">470</text>
<text x="261.5" y="92.1">LED0</text>
<text x="119.2" y="102">Display[4]</text>
<text x="119.2" y="99.4">Estado[4]</text>
<text x="261.5" y="98.9">D?</text>
<text x="119.2" y="107.1">Display[5]</text>
<text x="238.8" y="104.6">LED</text>
<text x="248.7" y="103.8">R10</text>
<text x="119.2" y="109.6">Estado[2]</text>
<text x="119.2" y="112.2">Estado[3]</text>
<text x="248.7" y="110.4">470</text>
<text x="261.5" y="109.9">LED0</text>
<text x="119.2" y="119.8">Estado[1]</text>
<text x="119.2" y="117.3">Estado[0]</text>
<text x="162.5" y="119.8">U?I</text>
<text x="14.9" y="124.9">EP4CE22F17C6</text>
<text x="236.3" y="124.9">DS?</text>
<text x="14.9" y="130">U?F</text>
<text x="215.9" y="127.4">Display[0]</text>
<text x="215.9" y="130">Display[1]</text>
<text x="119.2" y="137.6">Pin_Start</text>
<text x="215.9" y="132.5">Display[2]</text>
<text x="215.9" y="135.1">Display[3]</text>
<text x="215.9" y="137.6">Display[4]</text>
<text x="215.9" y="140.2">Display[5]</text>
<text x="215.9" y="142.7">Display[6]</text>
<text x="144.7" y="150.3">Pin_Reset</text>
<text x="144.7" y="152.9">Pin_Stop</text>
<text x="236.3" y="150.3">Dpy Amber-CA</text>
<text x="144.7" y="158">Reloj</text>
<text x="14.9" y="163.1">EP4CE22F17C6</text>
<text x="162.5" y="163.1">EP4CE22F17C6</text>
</g>
<g font-size="2.3">
<text x="113.6" y="25.7">N9</text>
<text x="113.6" y="28.2">R10</text>
<text x="113.6" y="30.8">T10</text>
<text x="113.6" y="33.3">R11</text>
<text x="113.6" y="35.9">T11</text>
<text x="113.6" y="38.4">R12</text>
<text x="113.6" y="40.9">T12</text>
<text x="113.6" y="43.5">P9</text>
<text x="113.6" y="46">P11</text>
<text x="113.6" y="48.6">R13</text>
<text x="113.6" y="51.1">T13</text>
<text x="113.6" y="53.7">M10</text>
<text x="113.6" y="56.2">N11</text>
<text x="113.6" y="58.8">T14</text>
<text x="113.6" y="61.3">T15</text>
<text x="113.6" y="63.8">N12</text>
<text x="113.6" y="66.4">P14</text>
<text x="113.6" y="68.9">R14</text>
<text x="113.6" y="81.7">N14</text>
<text x="113.6" y="84.2">P15</text>
<text x="113.6" y="86.7">P16</text>
<text x="113.6" y="89.3">R16</text>
<text x="113.6" y="91.8">N16</text>
<text x="113.6" y="94.4">N15</text>
<text x="113.6" y="96.9">L14</text>
<text x="113.6" y="99.4">L13</text>
<text x="113.6" y="102">L16</text>
<text x="113.6" y="104.6">L15</text>
<text x="113.6" y="107.1">K16</text>
<text x="113.6" y="109.6">K15</text>
<text x="113.6" y="112.2">J16</text>
<text x="113.6" y="114.7">J15</text>
<text x="113.6" y="117.3">J14</text>
<text x="113.6" y="119.8">J13</text>
<text x="164.8" y="123.6">CLK1, DIFFCLK_0n</text>
<text x="164.8" y="126.2">CLK2, DIFFCLK_1p</text>
<text x="164.8" y="128.7">CLK3, DIFFCLK_1n</text>
<text x="164.8" y="131.3">CLK4, DIFFCLK_2p</text>
<text x="238" y="131.3">b</text>
<text x="238" y="128.7">a</text>
<text x="253.5" y="127.4">1</text>
<text x="253.5" y="130">6</text>
<text x="113.6" y="132.5">G16</text>
<text x="113.6" y="135.1">G15</text>
<text x="113.6" y="137.6">F13</text>
<text x="164.8" y="133.8">CLK5, DIFFCLK_2n</text>
<text x="164.8" y="136.4">CLK6, DIFFCLK_3p</text>
<text x="238" y="136.4">d</text>
<text x="238" y="133.8">c</text>
<text x="113.6" y="140.2">F16</text>
<text x="113.6" y="142.7">F15</text>
<text x="164.8" y="138.9">CLK7, DIFFCLK_3n</text>
<text x="164.8" y="141.4">CLK8, DIFFCLK_5n</text>
<text x="164.8" y="144">CLK9, DIFFCLK_5p</text>
<text x="238" y="141.4">f</text>
<text x="238" y="144">g</text>
<text x="238" y="138.9">e</text>
<text x="113.6" y="145.2">B16</text>
<text x="113.6" y="147.8">F14</text>
<text x="164.8" y="146.5">CLK10, DIFFCLK_4n</text>
<text x="164.8" y="149.1">CLK11, DIFFCLK_4p</text>
<text x="238" y="146.5">DP</text>
<text x="113.6" y="150.3">D16</text>
<text x="113.6" y="152.9">D15</text>
<text x="113.6" y="155.4">C16</text>
<text x="164.8" y="151.6">CLK12, DIFFCLK_7n</text>
<text x="164.8" y="154.1">CLK13, DIFFCLK_7p</text>
<text x="113.6" y="158">C15</text>
<text x="164.8" y="156.7">CLK14, DIFFCLK_6n</text>
<text x="164.8" y="159.3">CLK15, DIFFCLK_6p</text>
<text x="201.9" y="178.3">Title</text>
<text x="201.9" y="186">Size</text>
<text x="214.6" y="186">Number</text>
<text x="265.5" y="186">Revision</text>
<text x="203.2" y="189.8">A4</text>
<text x="201.9" y="193.6">Date:</text>
<text x="201.9" y="196.1">File:</text>
<text x="213.3" y="193.6">23/8/2019</text>
<text x="213.4" y="196.1">C:\Users\..\gestos.SchDoc</text>
<text x="252.8" y="196.1">Drawn By:</text>
<text x="252.8" y="193.6">Sheet</text>
<text x="260.2" y="193.6">of</text>
</g>
</svg>
